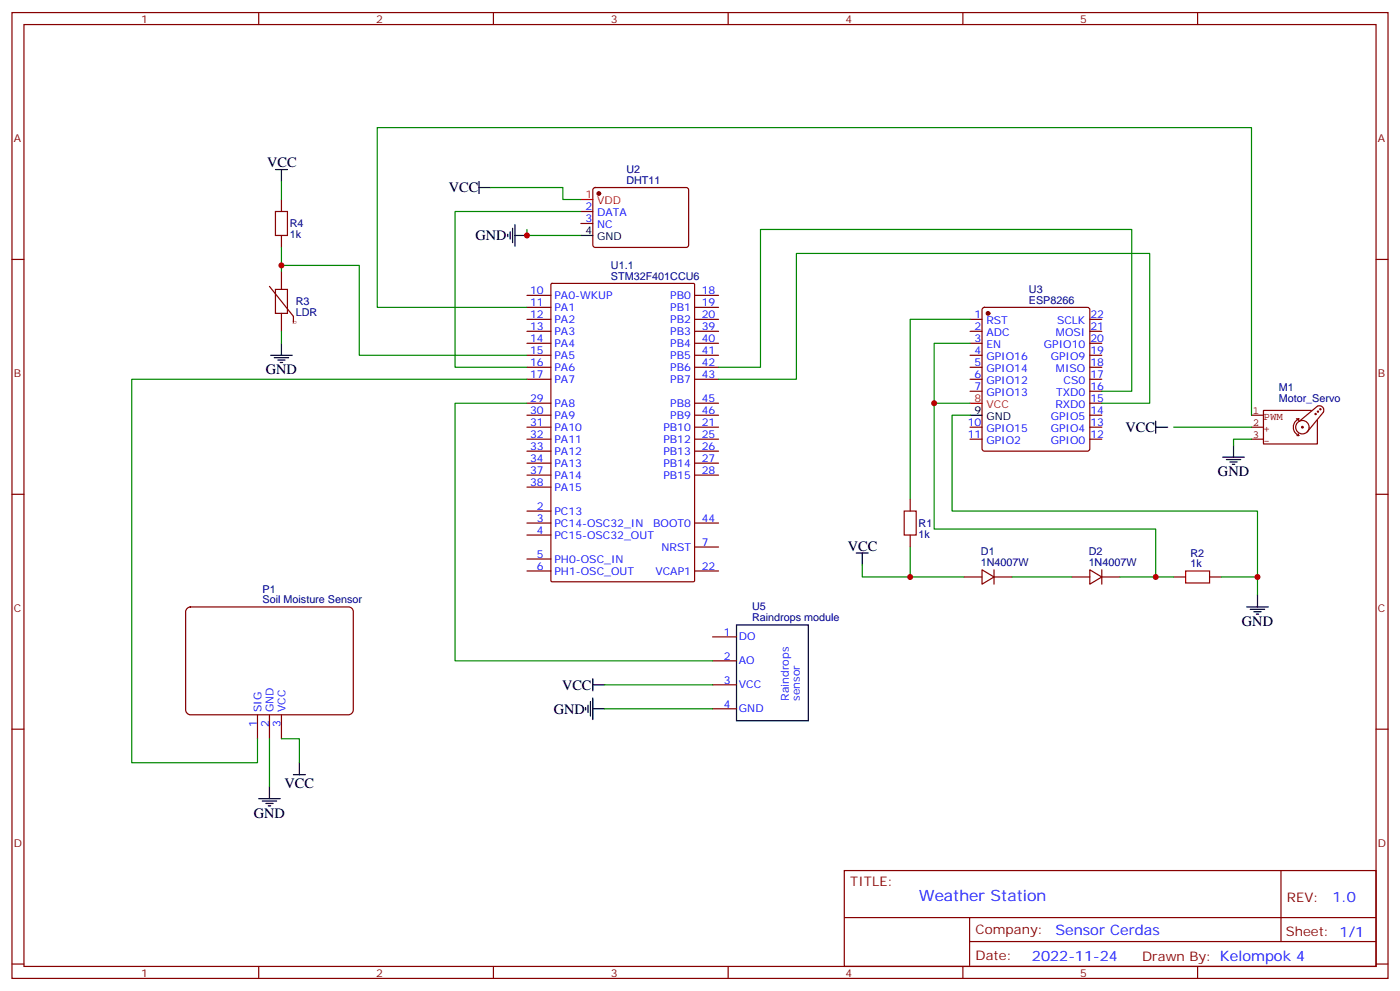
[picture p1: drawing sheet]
<svg xmlns="http://www.w3.org/2000/svg" width="412mm" height="292mm" viewBox="0 0 412 292" stroke-linecap="round" stroke-linejoin="round" font-family="sans-serif">
<g fill="none" stroke="#870000" stroke-width=".35">
<path d="M3.5 3.7h405.4v284.3h-405.4zM7.1 7.2h398.2v277.3h-398.2zM76.2 3.7v3.5M145.3 3.7v3.5M214.5 3.7v3.5M283.6 3.7v3.5M352.8 3.7v3.5M174.9 55.4l.4-.2 27.1 .1 .4 .6v16.5l-.7 .4h-27l-.5-.7v-16.2zM3.5 76.4h3.6M171.1 62.3h3.5M171.1 65.8h3.5M405.3 76.4h3.6"/>
<path d="M155.2 87h7.1M155.2 90.5h7.1M155.2 94h7.1M155.2 97.5h7.1M162.3 83.6l.3-.2h41.7l.3 .2v87.3l-.2 .3-41.8 .1-.3-.2zM204.6 87h7.1M204.6 90.5h7.1M204.6 94h7.1M204.6 97.5h7.1M155.2 101.1h7.1M155.2 104.6h7.1M155.2 108.1h7.1"/>
<path d="M155.2 111.7h7.1M155.2 118.7h7.1M204.6 101.1h7.1M204.6 104.6h7.1M204.6 108.1h7.1M204.6 111.7h7.1M204.6 118.7h7.1M155.2 122.2h7.1M155.2 125.8h7.1M155.2 129.3h7.1M155.2 132.8h7.1M155.2 136.3h7.1"/>
<path d="M155.2 139.9h7.1M204.6 122.2h7.1M204.6 125.8h7.1M204.6 129.3h7.1M204.6 132.8h7.1M204.6 136.3h7.1M204.6 139.9h7.1M3.5 145.5h3.6M155.2 143.4h7.1M155.2 150.5h7.1M155.2 154h7.1M155.2 157.5h7.1"/>
<path d="M204.6 154h7.1M405.3 145.5h3.6M155.2 164.6h7.1M155.2 168.1h7.1M204.6 168.1h7.1M204.6 161h7.1M3.5 214.7h3.6M405.3 214.7h3.6M248.7 256.3h156.6v28.2h-156.6zM377.3 256.3v20.9M248.7 270.1h156.5M285.6 277.2h119.6"/>
<path d="M285.6 270.1v14.2M3.5 283.8h3.6M76.2 284.5v3.5M145.3 284.5v3.5M214.5 284.5v3.5M283.6 284.5v3.5M352.8 284.5v3.5M405.3 283.8h3.6"/>
</g>
<circle cx="176.4" cy="57" r=".53" fill="#870000" stroke="#870000" stroke-width=".35"/>
<path d="M171.1 58.7h3.5" fill="none" stroke="#f00" stroke-width=".35"/>
<path d="M171.1 69.3h3.5" fill="none" stroke="#000" stroke-width=".35"/>
<path d="M55 179.3l1.1-.6h46.6a1.41 1.41 0 0 1 1.4 1.4v28.9a1.51 1.51 0 0 1-1.4 1.4h-46.6a1.51 1.51 0 0 1-1.4-1.4v-28.9z" fill="#fff" stroke="#800000" stroke-width=".35"/>
<g fill="none" stroke="#870000" stroke-width=".35">
<path d="M82.9 58.7v3.6M82.9 69.3v3.5M285.8 94h3.5M285.8 97.5h3.5M289.5 90.7l.5-.2h30.3l.5 .2 .2 .5v40.9l-.2 .5-.5 .2h-30.3l-.5-.2-.2-.5v-40.9zM321 94h3.6M321 97.5h3.6M285.8 101.1h3.5M285.8 104.6h3.5M285.8 108.1h3.5M285.8 111.7h3.5M285.8 115.2h3.5"/>
<path d="M321 101.1h3.6M321 104.6h3.6M321 108.1h3.6M321 111.7h3.6M321 115.2h3.6M321 118.7h3.6M285.8 125.8h3.5M285.8 129.3h3.5M321 125.8h3.6M321 129.3h3.6M321 122.2h3.6M268.1 146.9v3.6"/>
<path d="M268.1 157.5v3.5M284 169.9h5.3M289.3 167.7l3.5 2.2-3.5 2.1zM292.8 169.9h5.3M292.8 167.7v4.3M315.7 169.9h5.3M321 167.7l3.6 2.2-3.6 2.1zM324.6 169.9h5.2M324.6 167.7v4.3M345.7 169.9h3.5M356.3 169.9h3.5M209.9 187.5h7.1"/>
<path d="M209.9 194.6h7.1M75.8 210.4v7.1M79.4 210.4v7.1M82.9 210.4v7.1M209.9 201.6h7.1M209.9 208.7h7.1"/>
</g>
<circle cx="291" cy="92.3" r=".53" fill="#870000" stroke="#870000" stroke-width=".35"/>
<path d="M285.8 118.7h3.5" fill="none" stroke="#f00" stroke-width=".35"/>
<g fill="none" stroke="#000" stroke-width=".35">
<path d="M81.1 49.9h3.6M82.9 49.9v3.5M141.1 55.2h3.5M141.1 53.4v3.6M149.6 69v.7M150.3 68.3v2.1M151 67.2v4.2M151.7 69.3h3.5M151.7 66.1v6.4M79.7 104.6h6.4M80.8 105.3h4.2M81.8 106h2.2"/>
<path d="M82.5 106.7h.8M82.9 101.1v3.5M285.8 122.2h3.5M340.4 125.8h3.6M340.4 124v3.5M360.2 134.6h6.3M361.2 135.3h4.3M362.3 136h2.1M363 136.7h.7M363.4 131.1v3.5M252.2 162.8h3.6M254 162.8v3.5"/>
<path d="M367.2 178.7h6.4M368.3 179.4h4.2M370.4 175.2v3.5M174.6 199.8v3.6M217 184h21.1v28.2h-21.1zM369.4 180.1h2.1M370.1 180.8h.7M172.5 208.3v.7M173.2 207.6v2.1M173.9 206.6v4.2M174.6 201.6h3.6M174.6 205.5v6.3"/>
<path d="M174.6 208.7h3.6M76.2 235.1h6.3M77.3 235.8h4.2M78.3 236.5h2.1M79 237.2h.7M79.4 231.6v3.5M86.4 228.1h3.6M88.2 224.5v3.6"/>
</g>
<g fill="none" stroke="#008700" stroke-width=".35">
<path d="M82.9 53.4v5.3M144.6 55.2h21.2v3.5h5.3M82.9 78.1h22.9v26.5h49.4M82.9 72.8v7.1M155.2 67.6v1.7h15.9M171.1 62.3h-37v45.8h21.1M82.9 97.5v3.6M155.2 90.5h-44.1v-52.9h257.6v84.6M285.8 94h-17.7v52.9M155.2 111.7h-116.4v112.8h37v-7M155.2 118.7h-21.1v75.9h75.8M211.7 111.7h22.9v-37.1h104.1v44.1h-14.1"/>
<path d="M211.7 108.1h12.3v-40.5h109.4v47.6h-8.8M285.8 118.7h-10.6v37.1h65.2v14.1M285.8 101.1h-10.6v17.6M285.8 122.2h-5.3v28.3h89.9v19.4M345.7 125.8h23M368.7 129.3h-5.3v1.8M254 166.3v3.6h14.1M268.1 161v8.9h15.9M298.1 169.9h17.6M329.8 169.9h15.9M359.8 169.9h10.6v5.3M79.4 217.5v14.1"/>
<path d="M82.9 217.5h5.3v7M178.2 201.6h31.7M178.2 208.7h31.7"/>
</g>
<path d="M81.1 62.3h3.6v7h-3.6zM266.3 150.5h3.6v7h-3.6zM349.2 168.1h7.1v3.5h-7.1z" fill="none" stroke="#a10000" stroke-width=".35"/>
<g fill="none" stroke="#850000" stroke-width=".35">
<path d="M82.9 79.9v5.3M79.4 84.3l7 8.8v1.8M81.1 85.2h3.6v7.1h-3.6zM82.9 92.3v5.2M368.7 122.2h3.5M368.7 125.8h3.5M368.7 129.3h3.5M381.9 123.3h.7M382.1 128.2h.5M382.4 127.7l.2 .5M382.6 123.3l-.2 .5M382.6 123.3a2.68 2.68 0 0 0-1.6 2.5 2.68 2.68 0 0 0 1.6 2.4"/>
<path d="M382.8 124l5.3-4.4a1.31 1.31 0 0 1 1.5 .2 1.31 1.31 0 0 1 .2 1.6l-4.7 5.8M383.9 125.8l-.3-.3-.2 .3 .4 .1M385.6 125.8a1.98 1.98 0 0 0-2.9-1.8 1.98 1.98 0 0 0-.1 3.4 1.98 1.98 0 0 0 3-1.5M386.3 120.8h-14.1v9.9h15.9v-7.1M387.7 121.9l-.2-.2-.2 .2 .4 .1M388.4 121.2l-.2-.2-.1 .2 .3 .1M389.1 120.5l-.2-.2-.1 .2 .3 .1"/>
</g>
<g fill="#c00">
<circle cx="155.2" cy="69.3" r=".88"/>
<circle cx="268.1" cy="169.9" r=".88"/>
<circle cx="370.4" cy="169.9" r=".88"/>
<circle cx="340.4" cy="169.9" r=".88"/>
<circle cx="275.2" cy="118.7" r=".88"/>
<circle cx="82.9" cy="78.1" r=".88"/>
</g>
<text font-size="4.6" fill="#00f" x="270.8" y="265.3">Weather Station</text>
<g font-size="4.2">
<text x="78.7" y="49.2">VCC</text>
<text x="132.2" y="56.5">VCC</text>
<text x="140.1" y="70.6">GND</text>
<text x="78.3" y="110.2">GND</text>
<text x="331.6" y="127.2">VCC</text>
<text x="358.8" y="140.2">GND</text>
<text x="249.8" y="162.1">VCC</text>
<text x="365.8" y="184.3">GND</text>
<text x="165.5" y="203">VCC</text>
<text x="163.2" y="210.1">GND</text>
<text x="83.8" y="231.8">VCC</text>
<text x="74.8" y="240.8">GND</text>
</g>
<g font-size="4.2" fill="#00f">
<text x="392.5" y="265.6">1.0</text>
<text x="310.9" y="275.1">Sensor Cerdas</text>
<text x="304" y="282.9">2022-11-24</text>
</g>
<g font-size="3.9" fill="#800">
<text x="250.5" y="260.9">TITLE:</text>
<text x="379.1" y="265.6">REV:</text>
<text x="287.4" y="275.1">Company:</text>
<text x="378.7" y="275.7">Sheet: 1/1</text>
<text x="287.4" y="282.8">Date:</text>
<text x="336.4" y="282.8">Drawn By: Kelompok 4</text>
</g>
<g font-size="3.2" fill="#800">
<text x="41.6" y="6.7">1</text>
<text x="110.8" y="6.7">2</text>
<text x="179.9" y="6.7">3</text>
<text x="249.1" y="6.7">4</text>
<text x="318.2" y="6.7">5</text>
<text x="4.1" y="41.8">A</text>
<text x="405.9" y="41.8">A</text>
<text x="4.1" y="110.9">B</text>
<text x="405.9" y="110.9">B</text>
<text x="4.1" y="180.1">C</text>
<text x="405.9" y="180.1">C</text>
<text x="4.1" y="249.2">D</text>
<text x="405.9" y="249.2">D</text>
<text x="41.6" y="287.5">1</text>
<text x="110.8" y="287.5">2</text>
<text x="179.9" y="287.5">3</text>
<text x="249.1" y="287.5">4</text>
<text x="318.2" y="287.5">5</text>
</g>
<g font-size="3.2" fill="#000080">
<text x="184.5" y="50.9">U2</text>
<text x="184.5" y="54.1">DHT11</text>
<text x="85.4" y="70">1k</text>
<text x="85.4" y="66.9">R4</text>
<text x="180" y="82.3">STM32F401CCU6</text>
<text x="180" y="79.1">U1.1</text>
<text x="87.1" y="89.8">R3</text>
<text x="303.1" y="89.4">ESP8266</text>
<text x="303.1" y="86.2">U3</text>
<text x="87.1" y="93">LDR</text>
<text x="376.7" y="118.4">Motor_Servo</text>
<text x="376.7" y="115.2">M1</text>
<text x="270.6" y="155.1">R1</text>
<text x="270.6" y="158.3">1k</text>
<text x="288.9" y="166.7">1N4007W</text>
<text x="288.9" y="163.5">D1</text>
<text x="320.7" y="166.7">1N4007W</text>
<text x="320.7" y="163.5">D2</text>
<text x="350.7" y="167">1k</text>
<text x="350.7" y="163.9">R2</text>
<text x="77.4" y="177.6">Soil Moisture Sensor</text>
<text x="77.4" y="174.4">P1</text>
<text x="221.6" y="179.7">U5</text>
<text x="221.6" y="182.9">Raindrops module</text>
</g>
<g font-size="3.2" fill="#f00">
<text x="172.4" y="58.4">1</text>
<text x="175.9" y="60.1">VDD</text>
<text x="287.1" y="118.4">8</text>
<text x="290.6" y="120.1">VCC</text>
</g>
<g font-size="3.2" fill="#00f">
<text x="172.4" y="61.9">2</text>
<text x="172.4" y="65.4">3</text>
<text x="175.9" y="63.7">DATA</text>
<text x="175.9" y="67.2">NC</text>
<text x="156.1" y="86.6">10</text>
<text x="163.3" y="88">PA0-WKUP</text>
<text x="197.4" y="88">PB0</text>
<text x="206.7" y="86.6">18</text>
<text x="156.1" y="90.1">11</text>
<text x="156.1" y="93.7">12</text>
<text x="163.3" y="91.5">PA1</text>
<text x="163.3" y="95.1">PA2</text>
<text x="197.4" y="91.5">PB1</text>
<text x="197.4" y="95.1">PB2</text>
<text x="206.7" y="90.1">19</text>
<text x="206.7" y="93.7">20</text>
<text x="287.1" y="93.7">1</text>
<text x="290.6" y="95.4">RST</text>
<text x="311.4" y="95.4">SCLK</text>
<text x="321.2" y="93.7">22</text>
<text x="156.1" y="97.2">13</text>
<text x="156.1" y="100.7">14</text>
<text x="163.3" y="98.6">PA3</text>
<text x="197.4" y="98.6">PB3</text>
<text x="206.7" y="97.2">39</text>
<text x="206.7" y="100.7">40</text>
<text x="287.1" y="97.2">2</text>
<text x="287.1" y="100.7">3</text>
<text x="290.6" y="99">ADC</text>
<text x="311" y="99">MOSI</text>
<text x="321.2" y="100.7">20</text>
<text x="321.2" y="97.2">21</text>
<text x="156.1" y="104.2">15</text>
<text x="156.1" y="107.8">16</text>
<text x="163.3" y="102.1">PA4</text>
<text x="163.3" y="105.7">PA5</text>
<text x="197.4" y="102.1">PB4</text>
<text x="197.4" y="105.7">PB5</text>
<text x="206.7" y="104.2">41</text>
<text x="206.7" y="107.8">42</text>
<text x="287.1" y="104.2">4</text>
<text x="287.1" y="107.8">5</text>
<text x="290.6" y="102.5">EN</text>
<text x="290.6" y="106">GPIO16</text>
<text x="307.5" y="102.5">GPIO10</text>
<text x="309.5" y="106">GPIO9</text>
<text x="321.2" y="107.8">18</text>
<text x="321.2" y="104.2">19</text>
<text x="156.1" y="111.3">17</text>
<text x="163.3" y="109.2">PA6</text>
<text x="163.3" y="112.7">PA7</text>
<text x="197.4" y="109.2">PB6</text>
<text x="197.4" y="112.7">PB7</text>
<text x="206.7" y="111.3">43</text>
<text x="287.1" y="111.3">6</text>
<text x="290.6" y="109.5">GPIO14</text>
<text x="290.6" y="113.1">GPIO12</text>
<text x="311" y="109.5">MISO</text>
<text x="313.3" y="113.1">CS0</text>
<text x="321.2" y="111.3">17</text>
<text x="156.1" y="118.4">29</text>
<text x="163.3" y="119.8">PA8</text>
<text x="197.4" y="119.8">PB8</text>
<text x="206.7" y="118.4">45</text>
<text x="287.1" y="114.8">7</text>
<text x="290.6" y="116.6">GPIO13</text>
<text x="311.1" y="116.6">TXD0</text>
<text x="321.2" y="118.4">15</text>
<text x="321.2" y="114.8">16</text>
<text x="156.1" y="121.9">30</text>
<text x="156.1" y="125.4">31</text>
<text x="163.3" y="123.3">PA9</text>
<text x="197.4" y="123.3">PB9</text>
<text x="206.7" y="125.4">21</text>
<text x="206.7" y="121.9">46</text>
<text x="285.1" y="125.4">10</text>
<text x="309.5" y="123.6">GPIO5</text>
<text x="310.9" y="120.1">RXD0</text>
<text x="321.2" y="125.4">13</text>
<text x="321.2" y="121.9">14</text>
<text x="156.1" y="128.9">32</text>
<text x="163.3" y="126.8">PA10</text>
<text x="163.3" y="130.4">PA11</text>
<text x="195.4" y="126.8">PB10</text>
<text x="195.4" y="130.4">PB12</text>
<text x="206.7" y="128.9">25</text>
<text x="285.1" y="128.9">11</text>
<text x="290.6" y="127.2">GPIO15</text>
<text x="290.6" y="130.7">GPIO2</text>
<text x="309.5" y="130.7">GPIO0</text>
<text x="309.5" y="127.2">GPIO4</text>
<text x="321.2" y="128.9">12</text>
<text x="156.1" y="132.5">33</text>
<text x="156.1" y="136">34</text>
<text x="163.3" y="133.9">PA12</text>
<text x="163.3" y="137.4">PA13</text>
<text x="195.4" y="133.9">PB13</text>
<text x="195.4" y="137.4">PB14</text>
<text x="206.7" y="132.5">26</text>
<text x="206.7" y="136">27</text>
<text x="156.1" y="139.5">37</text>
<text x="156.1" y="143.1">38</text>
<text x="163.3" y="140.9">PA14</text>
<text x="195.4" y="140.9">PB15</text>
<text x="206.7" y="139.5">28</text>
<text x="163.3" y="144.5">PA15</text>
<text x="158.1" y="150.1">2</text>
<text x="158.1" y="153.6">3</text>
<text x="163.3" y="151.5">PC13</text>
<text x="163.3" y="155">PC14-OSC32_IN</text>
<text x="192.4" y="155">BOOT0</text>
<text x="206.7" y="153.6">44</text>
<text x="158.1" y="157.2">4</text>
<text x="163.3" y="158.6">PC15-OSC32_OUT</text>
<text x="206.7" y="160.7">7</text>
<text x="158.1" y="164.2">5</text>
<text x="158.1" y="167.7">6</text>
<text x="163.3" y="165.6">PH0-OSC_IN</text>
<text x="194.8" y="162.1">NRST</text>
<text x="206.7" y="167.7">22</text>
<text x="163.3" y="169.2">PH1-OSC_OUT</text>
<text x="193.1" y="169.2">VCAP1</text>
<text x="213.2" y="187.1">1</text>
<text x="217.7" y="188.6">DO</text>
<text x="213.2" y="194.2">2</text>
<text x="217.7" y="195.6">AO</text>
<text x="213.2" y="201.3">3</text>
<text x="217.7" y="202.7">VCC</text>
<text x="77" y="209.6" transform="rotate(-90 77 209.6)">SIG</text>
<text x="80.6" y="209.6" transform="rotate(-90 80.6 209.6)">GND</text>
<text x="84.1" y="209.6" transform="rotate(-90 84.1 209.6)">VCC</text>
<text x="213.2" y="208.3">4</text>
<text x="217.7" y="209.7">GND</text>
<text x="232.4" y="206.3" transform="rotate(-90 232.4 206.3)">Raindrops</text>
<text x="235.6" y="206.3" transform="rotate(-90 235.6 206.3)">sensor</text>
<text x="75.6" y="214.1" transform="rotate(-90 75.6 214.1)">1</text>
<text x="79.1" y="214.1" transform="rotate(-90 79.1 214.1)">2</text>
<text x="82.7" y="214.1" transform="rotate(-90 82.7 214.1)">3</text>
</g>
<g font-size="3.2">
<text x="172.4" y="69">4</text>
<text x="175.9" y="70.7">GND</text>
<text x="287.1" y="121.9">9</text>
<text x="290.6" y="123.6">GND</text>
</g>
<g font-size="3.2" fill="#840000">
<text x="369" y="121.9">1</text>
<text x="369" y="125.4">2</text>
<text x="372.2" y="123.7">PWM</text>
<text x="369" y="128.9">3</text>
<text x="372.2" y="127.3">+</text>
<text x="372.2" y="130.8">-</text>
</g>
<text font-size="1.8" fill="#840000" x="87.3" y="95.4" transform="rotate(-90 87.3 95.4)">U</text>
</svg>
